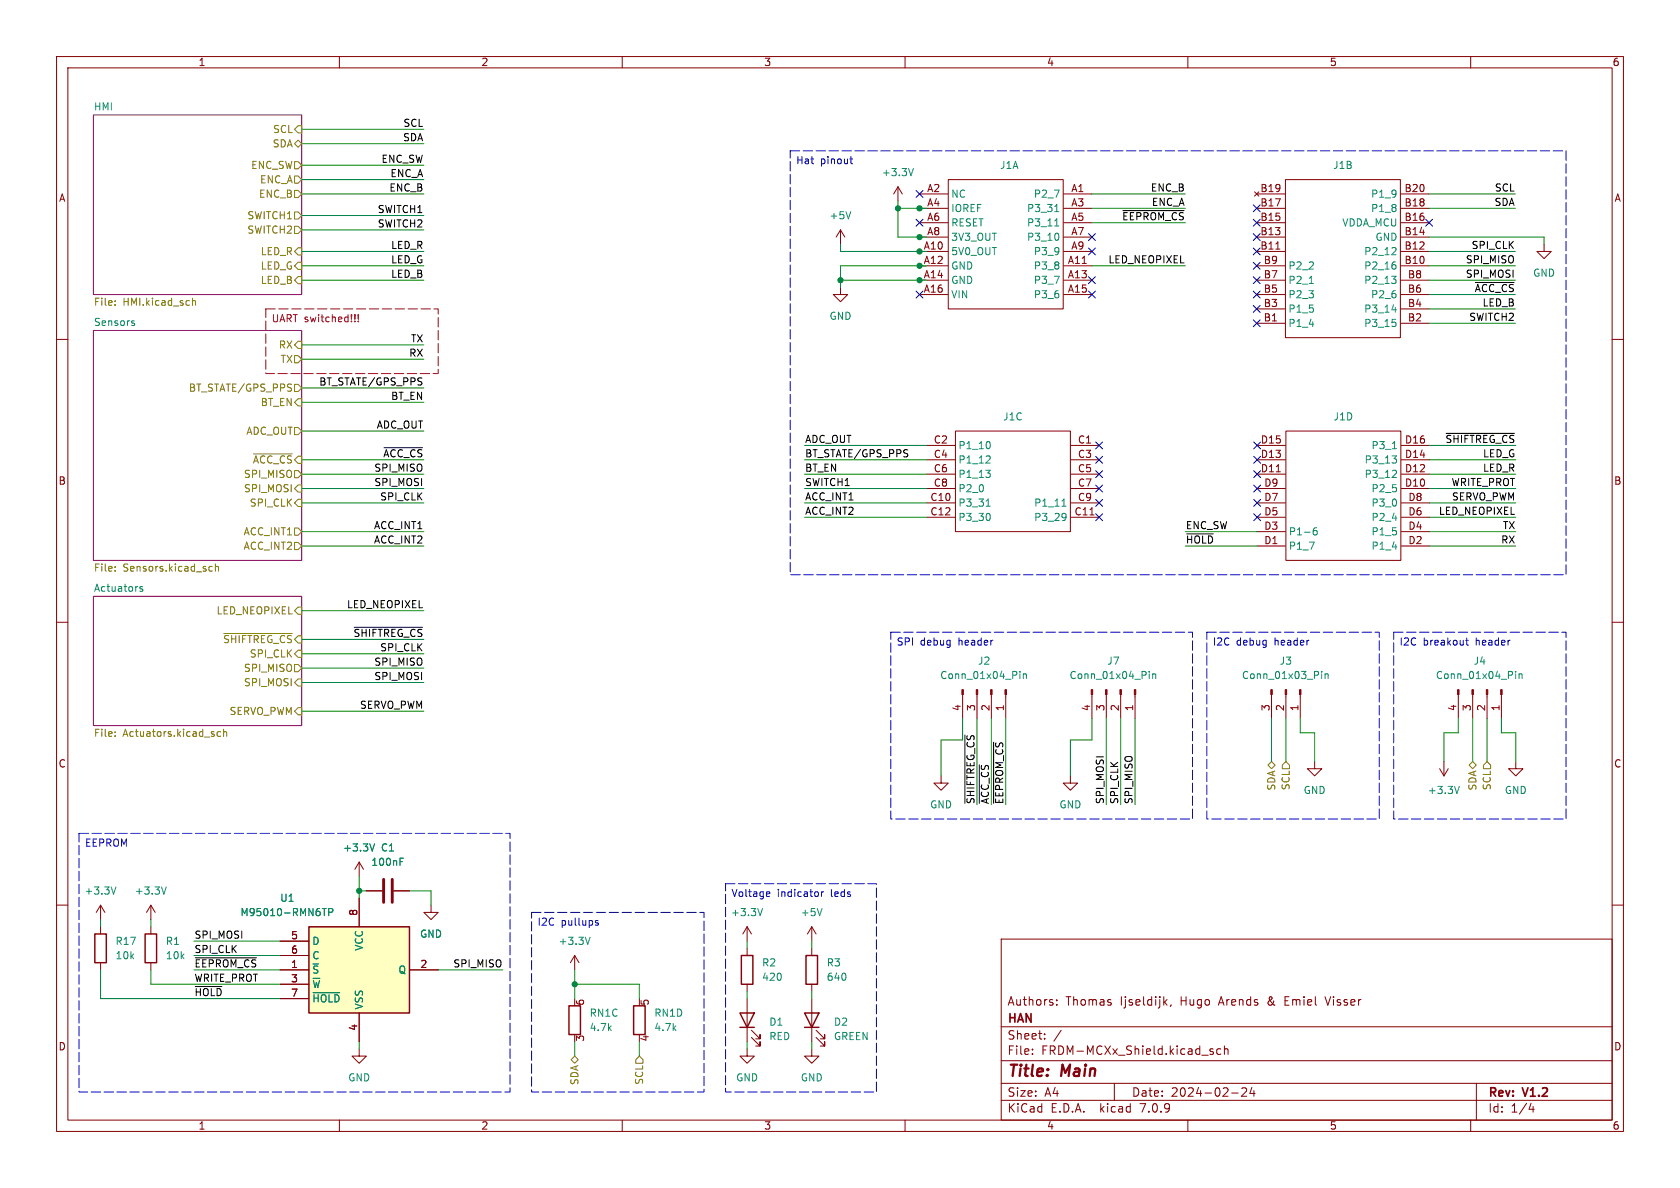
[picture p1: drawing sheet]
<svg xmlns="http://www.w3.org/2000/svg" width="297mm" height="210mm" viewBox="0 0 297 210" stroke-linecap="round" stroke-linejoin="round" font-family="sans-serif">
<g fill="none" stroke="#840000" stroke-width=".18">
<path d="M10 10h277v190h-277zM12 12h273v186h-273zM60 10v2M110 10v2M160 10v2M210 10v2M260 10v2M158.7 33l-.7 1.3M158.7 33v2.6M158.7 33l.8 1.3M162.6 39.4h5M162.6 36.8h5"/>
<path d="M162.6 34.3h5M167.6 31.8h20.4v22.8h-20.4zM188 39.4h5M188 36.8h5M188 34.3h5M221.8 33.9l.8 .8M222.2 39.4h5M222.2 36.8h5M222.2 34.3h5M222.6 33.9l-.8 .8M227.2 31.8h20.4v27.9h-20.4zM247.6 39.4h5"/>
<path d="M247.6 36.8h5M247.6 34.3h5M10 60h2M148.6 50.8v1.3h1.3l-1.3 1.2-1.3-1.2h1.3M148.6 40.6l-.8 1.3M148.6 40.6v2.6M148.6 40.6l.8 1.3M162.6 47h5M162.6 44.5h5M162.6 41.9h5M162.6 52.1h5M162.6 49.5h5"/>
<path d="M188 47h5M188 44.5h5M188 41.9h5M188 52.1h5M188 49.5h5M222.2 57.2h5M222.2 47h5M222.2 44.5h5M222.2 41.9h5M222.2 54.6h5M222.2 52.1h5M222.2 49.5h5"/>
<path d="M225.5 44h.8M247.6 57.2h5M247.6 47h5M247.6 44.5h5M247.6 41.9h5M247.6 54.6h5M247.6 52.1h5M247.6 49.5h5M273 43.2v1.3h1.2l-1.2 1.2-1.3-1.2h1.3M285 60h2M163.8 78.7h5M168.9 76.2h20.3v17.8h-20.3z"/>
<path d="M189.3 78.7h5M222.2 78.7h5M227.3 76.2h20.3v22.9h-20.3zM247.7 78.7h5M163.8 88.9h5M163.8 91.4h5M163.8 81.3h5M163.8 83.8h5M163.8 86.4h5M189.3 88.9h5M189.3 91.4h5M189.3 81.3h5"/>
<path d="M189.3 83.8h5M189.3 86.4h5M192.7 91h.7M222.2 88.9h5M222.2 91.4h5M222.2 81.3h5M222.2 83.8h5M222.2 86.4h5M222.2 96.5h5M222.2 94h5M225.6 83.4h.8M247.7 88.9h5"/>
<path d="M247.7 91.4h5M247.7 81.3h5M247.7 83.8h5M247.7 86.4h5M247.7 96.5h5M247.7 94h5M10 110h2M285 110h2M166.4 137.2v1.2h1.2l-1.2 1.3-1.3-1.3h1.3M170.2 122.8v4.2M172.7 122.8v4.2M175.3 122.8v4.2"/>
<path d="M177.8 122.8v4.2M189.2 137.2v1.2h1.3l-1.3 1.3-1.2-1.3h1.2M193 122.8v4.2M195.6 122.8v4.2M198.1 122.8v4.2M200.7 122.8v4.2M224.8 122.8v4.2M227.3 122.8v4.2M229.9 122.8v4.2M232.4 134.6v1.3h1.3l-1.3 1.3-1.3-1.3h1.3M254.5 135.9l.8 1.3M255.3 134.6v2.6"/>
<path d="M256 135.9l-.7 1.3M257.8 122.8v4.2M260.3 122.8v4.2M262.9 122.8v4.2M265.4 122.8v4.2M268 134.6v1.3h1.2l-1.2 1.3-1.3-1.3h1.3M10 160h2M63.5 152.4v2.5M63.5 158.8v5M63.5 152.4l-.8 1.3M63.5 152.4l.8 1.3M64.8 157.5h2.8"/>
<path d="M69.6 157.5h2.8M285 160h2M17.8 160v2.6M17.8 163.8v1.3M17.8 170.2v1.3M17.8 160l-.8 1.3M17.8 160l.7 1.3M26.7 160v2.6M26.7 163.8v1.3M26.7 170.2v1.3M26.7 160l-.8 1.3M26.7 160l.7 1.3"/>
<path d="M49.5 171.5h5.1M49.5 174h5.1M49.5 166.4h5.1M49.5 168.9h5.1M49.5 176.5h5.1M63.5 179.1v5.1M72.4 171.5h5.1M76.2 160v1.3h1.3l-1.3 1.3-1.3-1.3h1.3M101.6 168.9v2.6M101.6 176.5v1.3M101.6 168.9l-.8 1.3M101.6 168.9l.8 1.3"/>
<path d="M113 176.5v1.3M132.1 163.8v2.6M132.1 167.6v1.3M132.1 174v1.3M132.1 176.5v7.7M132.1 163.8l-.8 1.3M132.1 163.8l.7 1.3M143.5 163.8l-.8 1.3M143.5 163.8v2.6M143.5 167.6v1.3M143.5 174v1.3M143.5 176.5v7.7"/>
<path d="M143.5 163.8l.8 1.3M177 166h108v32h-108zM186.8 177.6v.1M186.8 176.8v.1M205.9 177.1l.4 .6M206.3 176.7l-.6 .6M207 177.6l-.1 .3M234.2 176.2l.5 1.5M60 198v2M63.5 185.4v1.3h1.3l-1.3 1.3-1.3-1.3h1.3M101.6 182.9v1.3M110 198v2"/>
<path d="M113 182.9v1.3M132.1 185.4v1.3h1.2l-1.2 1.3-1.3-1.3h1.3M132.8 183.4l1.6 1.5v-.7v.7h-.8M132.8 182.1l1.6 1.5v-.7v.7h-.8M143.5 185.4v1.3h1.3l-1.3 1.3-1.3-1.3h1.3M144.3 183.4l1.5 1.5v-.7v.7h-.8M144.3 182.1l1.5 1.5v-.7v.7h-.8M160 198v2M177 194.5h108M177 191.5h108M177 187.5h108M177 181.5h108"/>
<path d="M182.5 186.3v.1M182.5 185.5v.1M184.7 183.6v.1M184.7 182.8v.1M187.6 182.1l-1.3 2M197 191.5v3M210 198v2M213.9 185.7l.6 .4-.2 .3-.4-.1M214.5 185.5l-.4-.1-.2 .2M215.8 185.5l-.4-.1-.3 .3v.4l.1 .2h.6M216.5 185.5l.2-.1 .3 .1 .1 .9M216.5 184.9v1.5"/>
<path d="M217.7 193.2h1.2M219.5 192.4l.6-.1 .2 .1 .1 .3-.9 1.1h.9M221.3 192.2l-.3 1.1h.9M221.7 192.8v1M260 198v2M261 191.5v6.5M270.7 195l-.4 1.1h.9M271 195.6v1"/>
</g>
<g fill="#fff" stroke="#fff" stroke-width=".18">
<path d="M16.5 58.4h36.8v40.7h-36.8z"/>
<path d="M16.5 105.4h36.8v22.9h-36.8z"/>
<path d="M16.5 20.3h36.8v31.8h-36.8z"/>
</g>
<path d="M16.5 20.3h36.8v31.8h-36.8zM16.5 58.4h36.8v40.7h-36.8zM16.5 105.4h36.8v22.9h-36.8z" fill="none" stroke="#840084" stroke-width=".18"/>
<g fill="none" stroke="#848400" stroke-width=".18">
<path d="M52.1 25.4l.6-.6 .6 .6-.6 .6zM52.1 28.6h.6l.6 .6-.6 .6h-.6zM52.1 33.7h.6l.6 .6-.6 .6h-.6zM52.1 31.1h.6l.6 .7-.6 .6h-.6zM52.1 37.5h.6l.6 .6-.6 .6h-.6zM52.7 22.2h.6v1.3h-.6l-.6-.6zM20.4 53.2v.1M20.4 53.9v.1M34 52.7v1.3M34 53.3l.2-.2 .3 .1 .1 .8M52.1 40h.6l.6 .6-.6 .7h-.6zM52.7 48.9h.6v1.3h-.6l-.6-.7z"/>
<path d="M52.7 46.4h.6v1.2h-.6l-.6-.6zM52.7 43.8h.6v1.3h-.6l-.6-.6zM51.4 67.9l.1 .1M51.5 68.7v.3M52.1 75.6h.6l.6 .6-.6 .6h-.6zM52.1 62.9h.6l.6 .6-.6 .6h-.6zM52.1 67.9h.6l.6 .7-.6 .6h-.6zM52.7 60.3h.6v1.3h-.6l-.6-.6zM52.7 70.5h.6v1.3h-.6l-.6-.7zM38.1 99.7v1.3M44.8 80.2h6.9M52.1 83.2h.6l.6 .6-.6 .7h-.6z"/>
<path d="M52.1 93.3h.6l.6 .7-.6 .6h-.6zM52.1 95.9h.6l.6 .6-.6 .7h-.6zM52.7 85.7h.6v1.3h-.6l-.6-.6zM52.7 88.3h.6v1.2h-.6l-.6-.6zM20.4 100.8v.2M20.4 100.2v.1M37.1 100.9h.4M37.1 100.2h.4M38.1 100.2l.2-.1 .3 .1v.8M39.6 112h12.1M52.1 117.5h.6l.6 .6-.6 .6h-.6zM52.7 107.3h.6v1.3h-.6l-.6-.6z"/>
<path d="M52.7 114.9h.6v1.3h-.6l-.6-.6zM20.4 129.4v.1M20.4 130.1v.1M39 129.4l-.4-.1-.2 .3 .1 .5h.5M39.5 129.5l.2-.2 .3 .1 .1 .8M39.5 128.9v1.3M52.7 120h.6v1.3h-.6l-.6-.6zM52.7 125.1h.6v1.3h-.6l-.6-.7zM224.2 135.3l.6-.7 .6 .7-.6 .6zM227.3 134.6l.7 .7v.6h-1.3v-.6zM259.7 135.3l.6-.7 .7 .7-.7 .6zM262.9 134.6l.6 .7v.6h-1.2v-.6z"/>
<path d="M101 187.3l.6-.6 .6 .6-.6 .7zM113 186.7l.7 .6v.7h-1.3v-.7z"/>
</g>
<g fill="none" stroke="#008484" stroke-width=".18">
<path d="M150.4 37.4l-.4 1.3M161.5 29.8l-.5 1.3M186.5 37.4h.7M186.5 39.9h.7M23.4 57.1l.3 .1 .1 .2-.2 .1h-.2M23.4 56.7l.3 .1M187.1 41.3l.1 .4-.1 .7M231.5 50.1h.7M246 48.8h.8l-.4 .5M246.1 54.8h.8M246.1 56.5h.6M246.7 46.8l.1 .2-.1 .5"/>
<path d="M246.7 43.8l.1 .2-.1 .3-.7 .7h.8M246.7 57l.1 .2-.1 .5M246.7 49.4v.6M175 78.3v.8M246.2 79.3h.7M174.3 83.1h.8l-.5 .5M174.3 89.5h.8M174.9 80.7l.2 .1-.1 .3-.7 .8h.8M175 91v.8M175 83.7v.6M187.7 89.5h.8M188.3 90.8l.1 .1a1.07 1.07 0 0 1-.1 1"/>
<path d="M188.5 91.3l-.2 .2M232.8 93.3l-.4 .1a.85 .85 0 0 0 0 1.2l.4-.2 .1-.4-.3-.2h-.3l-.1 .2M246.1 80.6h.8l-.4 .5M246.8 83.2l.1 .2-.1 .3-.7 .7h.8M246.8 81.2v.5M25.2 103.7h-.3l-.2 .2 .1 .2 .4 .1v.3h-.5M180.3 118.7v.1M180.3 119.1v.9M180.9 119.2l.2-.1 .3 .1 .1 .8M180.9 119.1v.9M203.2 118.7v.1M203.2 119.1v.9"/>
<path d="M203.8 119.2l.2-.1 .3 .1v.8M203.8 119.1v.9M233.6 118.7v.1M233.6 119.1v.9M234.3 119.2l.1-.1 .3 .1 .1 .8M234.3 119.1v.9M267.9 118.7v.1M267.9 119.1v.9M268.5 119.1v.9M268.5 119.2l.2-.1 .3 .1 .1 .8M258 139l-.4 1.3M20.5 156.8l-.4 1.3"/>
<path d="M29.4 156.8l-.4 1.3M66.2 149.2l-.4 1.2M70.7 152.3h.5M70.7 151.7h.6M55.3 175.5h4.8M57 160.6h.7M57.3 160.6v1.3M58.1 161.3l.6-.1 .1-.2v-.3l-.7-.1v1.3M104.3 165.7l-.4 1.2M134.8 160.6l-.4 1.3M145.3 160.6l-.4 1.3"/>
</g>
<path d="M16.8 165.1h2v5.1h-2zM25.7 165.1h2v5.1h-2zM54.6 163.8h17.8v15.3h-17.8zM100.6 177.8h2v5.1h-2zM112 177.8h2v5.1h-2zM130.8 179.1h2.5l-1.2 2.5zM131.1 168.9h2v5.1h-2zM142.2 179.1h2.6l-1.3 2.5zM142.5 168.9h2v5.1h-2zM130.8 181.6h2.5M142.2 181.6h2.6" fill="none" stroke="#840000" stroke-width=".25"/>
<g fill="#840000" stroke="#840000" stroke-width=".18">
<path d="M257.7 121.9h.2v.9h-.2z"/>
<path d="M260.2 121.9h.3v.9h-.3z"/>
<path d="M262.8 121.9h.2v.9h-.2z"/>
<path d="M265.3 121.9h.3v.9h-.3z"/>
<path d="M170.1 121.9h.2v.9h-.2z"/>
<path d="M172.6 121.9h.2v.9h-.2z"/>
<path d="M175.1 121.9h.3v.9h-.3z"/>
<path d="M177.7 121.9h.2v.9h-.2z"/>
<path d="M224.7 121.9h.2v.9h-.2z"/>
<path d="M227.2 121.9h.3v.9h-.3z"/>
<path d="M229.7 121.9h.3v.9h-.3z"/>
<path d="M192.9 121.9h.3v.9h-.3z"/>
<path d="M195.5 121.9h.2v.9h-.2z"/>
<path d="M198 121.9h.2v.9h-.2z"/>
<path d="M200.5 121.9h.3v.9h-.3z"/>
</g>
<path d="M54.6 163.8h17.8v15.3h-17.8z" fill="#ffffc2" stroke="#ffffc2" stroke-width=".18"/>
<path d="M67.8 155.4v4.1M69.3 155.4v4.1" fill="none" stroke="#840000" stroke-width=".51"/>
<g fill="none" stroke="#000" stroke-width=".18">
<path d="M198.5 37.2h10.8M260.8 49.9h6.9M67.9 79.1h6.8M74.4 66.8l.2 .1M74.5 67.6v.3M160.3 79.5l.2 .1M255.7 76.6h12M160.4 80.3v.3M209.8 94.4h4.7M62.6 110.9h12.1M170.6 129.9v12.1M173.1 135.2v6.8"/>
<path d="M175.7 131.2v10.8M34.5 169.3h10.8M34.5 174.4h4.7"/>
</g>
<path d="M139.7 26.7h137.2v74.9h-137.2zM157.5 111.8h53.3v33h-53.3zM213.4 111.8h30.4v33h-30.4zM246.4 111.8h30.5v33h-30.5zM14 147.3h76.2v45.7h-76.2zM128.3 156.2h26.6v36.8h-26.6zM94 161.3h30.5v31.7h-30.5z" fill="none" stroke="#0000c2" stroke-width=".18" stroke-dasharray="1.7 .6"/>
<path d="M150.2 28.1h.5M150.4 27.7v1.1l.3 .1M259.1 113.2h.5M259.3 112.8v1.1l.3 .1M135.7 157.6l.3 .1 .1 .2-.6 .2M136 158.4l-.3 .1M145.2 157.6v.9M145.6 157.6l-.4 .3M105.3 163.1l.4 .1 .1 .2-.2 .2-.3-.1M105.3 162.8h.4" fill="none" stroke="#0000c2" stroke-width=".18"/>
<path d="M47 54.6h30.5v11.4h-30.5z" fill="none" stroke="#f00" stroke-width=".18" stroke-dasharray="1.7 .6"/>
<path d="M62.7 56.8v.1M62.7 55.6v.8M63.3 56.8v.1M63.3 55.6v.8" fill="none" stroke="#f00" stroke-width=".18"/>
<g fill="none" stroke="#008400" stroke-width=".18">
<path d="M53.3 34.3h21.6M53.3 22.9h21.6M53.3 31.8h21.6M53.3 25.4h21.6M53.3 29.2h21.6M53.3 38.1h21.6M158.7 35.6v6.3h5.1M158.7 36.8h5.1M193 36.8h16.5M193 34.3h16.5M193 39.4h16.5M252.6 36.8h15.3"/>
<path d="M252.6 34.3h15.3M53.3 49.5h21.6M53.3 47h21.6M53.3 44.5h21.6M53.3 40.6h21.6M148.6 49.5h15.2M148.6 43.2v1.3h15.2M163.8 47h-15.2v3.8M193 47h16.5M252.6 49.5h15.3M252.6 47h15.3M252.6 41.9h20.4v1.3"/>
<path d="M252.6 44.5h15.3M252.6 52.1h15.3M252.6 54.6h15.3M252.6 57.2h15.3M53.3 63.5h21.6M53.3 61h21.6M53.3 68.6h21.6M53.3 76.2h21.6M53.3 71.1h21.6M142.2 78.7h21.6M252.7 78.7h15.3M53.3 88.9h21.6"/>
<path d="M53.3 96.5h21.6M53.3 94h21.6M53.3 81.3h21.6M53.3 83.8h21.6M53.3 86.4h21.6M142.2 88.9h21.6M142.2 91.4h21.6M142.2 81.3h21.6M142.2 83.8h21.6M142.2 86.4h21.6M209.5 96.5h12.7M209.5 94h12.7"/>
<path d="M252.7 88.9h15.3M252.7 96.5h15.3M252.7 94h15.3M252.7 91.4h15.3M252.7 81.3h15.3M252.7 83.8h15.3M252.7 86.4h15.3M53.3 115.6h21.6M53.3 113h21.6M53.3 118.1h21.6M53.3 108h21.6M53.3 120.7h21.6"/>
<path d="M53.3 125.7h21.6M170.2 127v3.8h-3.8v6.4M172.7 127v15.2M175.3 127v15.2M177.8 127v15.2M193 127v3.8h-3.8v6.4M195.6 127v15.2M198.1 127v15.2M200.7 127v15.2M224.8 127v7.6M227.3 127v7.6M229.9 127v2.5h2.5v5.1"/>
<path d="M257.8 127v2.5h-2.5v5.1M260.3 127v7.6M262.9 127v7.6M265.4 127v2.5h2.6v5.1M63.5 157.5h1.3M63.5 154.9v3.9M72.4 157.5h3.8v2.5M17.8 171.5v5h31.7M17.8 162.6v1.2M26.7 171.5v2.5h22.8M26.7 162.6v1.2M34.3 171.5h15.2"/>
<path d="M34.3 168.9h15.2M34.3 166.4h15.2M77.5 171.5h11.4M101.6 171.5v5M101.6 174h11.4v2.5M132.1 166.4v1.2M132.1 175.3v1.2M143.5 166.4v1.2M143.5 175.3v1.2M63.5 184.2v1.2M101.6 184.2v2.5M113 184.2v2.5"/>
<path d="M132.1 184.2v1.2M143.5 184.2v1.2"/>
</g>
<g fill="none" stroke="#000084" stroke-width=".18">
<path d="M162 33.7l1.2 1.2M162 38.8l1.2 1.2M163.2 33.7l-1.2 1.2M163.2 38.8l-1.2 1.2M221.6 36.2l1.2 1.2M221.6 38.8l1.2 1.2M222.8 36.2l-1.2 1.2M222.8 38.8l-1.2 1.2M252 38.8l1.3 1.2M253.3 38.8l-1.3 1.2M162 51.5l1.2 1.2M163.2 51.5l-1.2 1.2"/>
<path d="M192.4 43.8l1.2 1.3M192.4 48.9l1.2 1.2M192.4 51.5l1.2 1.2M192.4 41.3l1.2 1.2M193.6 43.8l-1.2 1.3M193.6 48.9l-1.2 1.2M193.6 51.5l-1.2 1.2M193.6 41.3l-1.2 1.2M221.6 48.9l1.2 1.2M221.6 41.3l1.2 1.2M221.6 54l1.2 1.2M221.6 56.5l1.2 1.3"/>
<path d="M221.6 51.5l1.2 1.2M221.6 43.8l1.2 1.3M221.6 46.4l1.2 1.2M222.8 48.9l-1.2 1.2M222.8 41.3l-1.2 1.2M222.8 54l-1.2 1.2M222.8 56.5l-1.2 1.3M222.8 51.5l-1.2 1.2M222.8 43.8l-1.2 1.3M222.8 46.4l-1.2 1.2M193.7 78.1l1.2 1.2M194.9 78.1l-1.2 1.2"/>
<path d="M221.6 78.1l1.3 1.2M222.9 78.1l-1.3 1.2M193.7 90.8l1.2 1.2M193.7 80.7l1.2 1.2M193.7 88.3l1.2 1.2M193.7 85.8l1.2 1.2M193.7 83.2l1.2 1.2M194.9 90.8l-1.2 1.2M194.9 80.7l-1.2 1.2M194.9 88.3l-1.2 1.2M194.9 85.8l-1.2 1.2M194.9 83.2l-1.2 1.2"/>
<path d="M221.6 83.2l1.3 1.2M221.6 80.7l1.3 1.2M221.6 88.3l1.3 1.2M221.6 90.8l1.3 1.2M221.6 85.8l1.3 1.2M222.9 83.2l-1.3 1.2M222.9 80.7l-1.3 1.2M222.9 88.3l-1.3 1.2M222.9 90.8l-1.3 1.2M222.9 85.8l-1.3 1.2"/>
</g>
<g fill="#008400" stroke="#008400" stroke-width=".18">
<circle cx="162.6" cy="49.5" r=".46"/>
<circle cx="162.6" cy="44.5" r=".46"/>
<circle cx="162.6" cy="47" r=".46"/>
<circle cx="162.6" cy="41.9" r=".46"/>
<circle cx="162.6" cy="36.8" r=".46"/>
<circle cx="148.6" cy="49.5" r=".46"/>
<circle cx="158.7" cy="36.8" r=".46"/>
<circle cx="101.6" cy="174" r=".46"/>
<circle cx="63.5" cy="157.5" r=".46"/>
</g>
<g font-size="2.8" fill="#840000">
<text x="178" y="190.9">Title:</text>
<text x="187.7" y="190.9">Main</text>
</g>
<g font-size="2.1" fill="#840000">
<text x="178" y="178">Authors:</text>
<text x="188.4" y="178">Thomas</text>
<text x="198.1" y="178">Ijseldijk,</text>
<text x="208.8" y="178">Hugo</text>
<text x="215.8" y="178">Arends</text>
<text x="224.5" y="178">&amp;</text>
<text x="227.7" y="178">Emiel</text>
<text x="235.1" y="178">Visser</text>
<text x="178" y="184">Sheet:</text>
<text x="178" y="181.2">HAN</text>
<text x="178" y="186.7">File:</text>
<text x="184.1" y="186.7">FRDM-MCXx_Shield.kicad_sch</text>
<text x="178" y="196.9">KiCad</text>
<text x="178" y="194.1">Size:</text>
<text x="184.7" y="194.1">A4</text>
<text x="185.7" y="196.9">E.D.A.</text>
<text x="194.6" y="196.9">kicad</text>
<text x="200" y="194.1">Date:</text>
<text x="201.8" y="196.9">7.0.9</text>
<text x="207" y="194.1">2024-02-24</text>
<text x="263" y="194.3">Rev:</text>
<text x="263" y="196.9">Id:</text>
<text x="267.1" y="196.9">1/4</text>
<text x="269.4" y="194.3">V1.2</text>
</g>
<g font-size="1.8" fill="#840000">
<text x="35" y="11.9">1</text>
<text x="85" y="11.9">2</text>
<text x="135" y="11.9">3</text>
<text x="185" y="11.9">4</text>
<text x="235" y="11.9">5</text>
<text x="285" y="11.9">6</text>
<text x="10.3" y="35.9">A</text>
<text x="163.8" y="34">A2</text>
<text x="189.3" y="34">A1</text>
<text x="222.7" y="34">B19</text>
<text x="248.2" y="34">B20</text>
<text x="285.3" y="35.9">A</text>
<text x="163.8" y="36.6">A4</text>
<text x="163.8" y="39.1">A6</text>
<text x="163.8" y="41.7">A8</text>
<text x="189.3" y="36.6">A3</text>
<text x="189.3" y="39.1">A5</text>
<text x="189.3" y="41.7">A7</text>
<text x="222.7" y="41.7">B13</text>
<text x="222.7" y="39.1">B15</text>
<text x="222.7" y="36.6">B17</text>
<text x="248.2" y="41.7">B14</text>
<text x="248.2" y="39.1">B16</text>
<text x="248.2" y="36.6">B18</text>
<text x="163.2" y="44.2">A10</text>
<text x="163.2" y="46.7">A12</text>
<text x="188.7" y="46.7">A11</text>
<text x="189.3" y="44.2">A9</text>
<text x="222.7" y="44.2">B11</text>
<text x="223.3" y="46.7">B9</text>
<text x="248.2" y="46.7">B10</text>
<text x="248.2" y="44.2">B12</text>
<text x="163.2" y="49.3">A14</text>
<text x="163.2" y="51.8">A16</text>
<text x="188.7" y="49.3">A13</text>
<text x="188.7" y="51.8">A15</text>
<text x="223.3" y="51.8">B5</text>
<text x="223.3" y="49.3">B7</text>
<text x="248.8" y="51.8">B6</text>
<text x="248.8" y="49.3">B8</text>
<text x="223.3" y="56.9">B1</text>
<text x="223.3" y="54.4">B3</text>
<text x="248.8" y="56.9">B2</text>
<text x="248.8" y="54.4">B4</text>
<text x="165" y="78.5">C2</text>
<text x="165" y="81">C4</text>
<text x="165" y="83.6">C6</text>
<text x="190.5" y="78.5">C1</text>
<text x="190.5" y="81">C3</text>
<text x="190.5" y="83.6">C5</text>
<text x="222.8" y="83.6">D11</text>
<text x="222.8" y="81">D13</text>
<text x="222.8" y="78.5">D15</text>
<text x="248.3" y="83.6">D12</text>
<text x="248.3" y="81">D14</text>
<text x="248.3" y="78.5">D16</text>
<text x="10.3" y="85.9">B</text>
<text x="164.4" y="88.6">C10</text>
<text x="165" y="86.1">C8</text>
<text x="190.5" y="86.1">C7</text>
<text x="190.5" y="88.6">C9</text>
<text x="223.4" y="88.6">D7</text>
<text x="223.4" y="86.1">D9</text>
<text x="248.3" y="86.1">D10</text>
<text x="248.9" y="88.6">D8</text>
<text x="285.3" y="85.9">B</text>
<text x="164.4" y="91.2">C12</text>
<text x="189.9" y="91.2">C11</text>
<text x="223.4" y="93.7">D3</text>
<text x="223.4" y="91.2">D5</text>
<text x="248.9" y="93.7">D4</text>
<text x="248.9" y="91.2">D6</text>
<text x="223.4" y="96.3">D1</text>
<text x="248.9" y="96.3">D2</text>
<text x="169.9" y="125.8" transform="rotate(-90 169.9 125.8)">4</text>
<text x="172.5" y="125.8" transform="rotate(-90 172.5 125.8)">3</text>
<text x="175" y="125.8" transform="rotate(-90 175 125.8)">2</text>
<text x="177.5" y="125.8" transform="rotate(-90 177.5 125.8)">1</text>
<text x="192.8" y="125.8" transform="rotate(-90 192.8 125.8)">4</text>
<text x="195.3" y="125.8" transform="rotate(-90 195.3 125.8)">3</text>
<text x="197.9" y="125.8" transform="rotate(-90 197.9 125.8)">2</text>
<text x="200.4" y="125.8" transform="rotate(-90 200.4 125.8)">1</text>
<text x="224.5" y="125.8" transform="rotate(-90 224.5 125.8)">3</text>
<text x="227.1" y="125.8" transform="rotate(-90 227.1 125.8)">2</text>
<text x="229.6" y="125.8" transform="rotate(-90 229.6 125.8)">1</text>
<text x="257.6" y="125.8" transform="rotate(-90 257.6 125.8)">4</text>
<text x="260.1" y="125.8" transform="rotate(-90 260.1 125.8)">3</text>
<text x="262.6" y="125.8" transform="rotate(-90 262.6 125.8)">2</text>
<text x="265.2" y="125.8" transform="rotate(-90 265.2 125.8)">1</text>
<text x="10.3" y="135.9">C</text>
<text x="285.3" y="135.9">C</text>
<text x="63.2" y="162" transform="rotate(-90 63.2 162)">8</text>
<text x="51.4" y="166.1">5</text>
<text x="51.4" y="171.2">1</text>
<text x="51.4" y="173.7">3</text>
<text x="51.4" y="168.7">6</text>
<text x="74.2" y="171.2">2</text>
<text x="51.4" y="176.3">7</text>
<text x="103.6" y="177.9" transform="rotate(-90 103.6 177.9)">6</text>
<text x="115" y="177.9" transform="rotate(-90 115 177.9)">5</text>
<text x="10.3" y="185.9">D</text>
<text x="63.2" y="182.3" transform="rotate(-90 63.2 182.3)">4</text>
<text x="103.6" y="184.2" transform="rotate(-90 103.6 184.2)">3</text>
<text x="115" y="184.2" transform="rotate(-90 115 184.2)">4</text>
<text x="285.3" y="185.9">D</text>
<text x="35" y="199.9">1</text>
<text x="85" y="199.9">2</text>
<text x="135" y="199.9">3</text>
<text x="185" y="199.9">4</text>
<text x="235" y="199.9">5</text>
<text x="285" y="199.9">6</text>
</g>
<g font-size="1.8" fill="#008484">
<text x="16.5" y="19.6">HMI</text>
<text x="155.8" y="31.3">+3.3V</text>
<text x="168.1" y="35.2">NC</text>
<text x="176.7" y="30.1">J1A</text>
<text x="182.7" y="35.2">P2_7</text>
<text x="235.6" y="30.1">J1B</text>
<text x="242.3" y="35.2">P1_9</text>
<text x="146.6" y="39">+5V</text>
<text x="168.1" y="37.7">IOREF</text>
<text x="168.1" y="40.2">RESET</text>
<text x="181.5" y="37.7">P3_31</text>
<text x="181.5" y="40.2">P3_11</text>
<text x="237.2" y="40.2">VDDA_MCU</text>
<text x="242.3" y="37.7">P1_8</text>
<text x="168.1" y="45.3">5V0_OUT</text>
<text x="168.1" y="47.9">GND</text>
<text x="168.1" y="42.8">3V3_OUT</text>
<text x="181.5" y="42.8">P3_10</text>
<text x="182.7" y="47.9">P3_8</text>
<text x="182.7" y="45.3">P3_9</text>
<text x="227.7" y="47.9">P2_2</text>
<text x="241.1" y="47.9">P2_16</text>
<text x="241.1" y="45.3">P2_12</text>
<text x="243.1" y="42.8">GND</text>
<text x="168.1" y="50.4">GND</text>
<text x="168.1" y="52.9">VIN</text>
<text x="182.7" y="50.4">P3_7</text>
<text x="182.7" y="52.9">P3_6</text>
<text x="227.7" y="52.9">P2_3</text>
<text x="227.7" y="50.4">P2_1</text>
<text x="241.1" y="50.4">P2_13</text>
<text x="242.3" y="52.9">P2_6</text>
<text x="270.9" y="49.1">GND</text>
<text x="16.5" y="57.7">Sensors</text>
<text x="146.6" y="56.7">GND</text>
<text x="227.7" y="58">P1_4</text>
<text x="227.7" y="55.5">P1_5</text>
<text x="241.1" y="58">P3_15</text>
<text x="241.1" y="55.5">P3_14</text>
<text x="177.2" y="74.5">J1C</text>
<text x="235.7" y="74.5">J1D</text>
<text x="169.3" y="79.6">P1_10</text>
<text x="169.3" y="82.1">P1_12</text>
<text x="241.2" y="82.1">P3_13</text>
<text x="242.4" y="79.6">P3_1</text>
<text x="169.3" y="89.8">P3_31</text>
<text x="169.3" y="84.7">P1_13</text>
<text x="169.3" y="87.2">P2_0</text>
<text x="182.7" y="89.8">P1_11</text>
<text x="241.2" y="84.7">P3_12</text>
<text x="242.4" y="87.2">P2_5</text>
<text x="242.4" y="89.8">P3_0</text>
<text x="169.3" y="92.3">P3_30</text>
<text x="182.7" y="92.3">P3_29</text>
<text x="227.8" y="94.8">P1-6</text>
<text x="242.4" y="94.8">P1_5</text>
<text x="242.4" y="92.3">P2_4</text>
<text x="227.8" y="97.4">P1_7</text>
<text x="242.4" y="97.4">P1_4</text>
<text x="16.5" y="104.7">Actuators</text>
<text x="172.8" y="117.7">J2</text>
<text x="195.7" y="117.7">J7</text>
<text x="226.1" y="117.7">J3</text>
<text x="260.4" y="117.7">J4</text>
<text x="166.1" y="120.2">Conn_01x04_Pin</text>
<text x="189" y="120.2">Conn_01x04_Pin</text>
<text x="219.5" y="120.2">Conn_01x03_Pin</text>
<text x="253.7" y="120.2">Conn_01x04_Pin</text>
<text x="164.3" y="143.1">GND</text>
<text x="187.2" y="143.1">GND</text>
<text x="230.4" y="140.6">GND</text>
<text x="252.3" y="140.6">+3.3V</text>
<text x="265.9" y="140.6">GND</text>
<text x="60.6" y="150.7">+3.3V</text>
<text x="65.5" y="153.3">100nF</text>
<text x="67.2" y="150.7">C1</text>
<text x="14.8" y="158.3">+3.3V</text>
<text x="23.7" y="158.3">+3.3V</text>
<text x="49.4" y="159.6">U1</text>
<text x="20.3" y="167.2">R17</text>
<text x="29.2" y="167.2">R1</text>
<text x="42.4" y="162.2">M95010-RMN6TP</text>
<text x="55.1" y="167.2">D</text>
<text x="74.2" y="166">GND</text>
<text x="98.7" y="167.2">+3.3V</text>
<text x="129.1" y="162.2">+3.3V</text>
<text x="141.5" y="162.2">+5V</text>
<text x="20.3" y="169.8">10k</text>
<text x="29.2" y="169.8">10k</text>
<text x="55.1" y="172.3">~{S}</text>
<text x="55.1" y="169.8">C</text>
<text x="64.4" y="168.2" transform="rotate(-90 64.4 168.2)">VCC</text>
<text x="70.3" y="172.3">Q</text>
<text x="134.6" y="171">R2</text>
<text x="134.6" y="173.6">420</text>
<text x="146.1" y="171">R3</text>
<text x="146.1" y="173.6">640</text>
<text x="55.1" y="174.9">~{W}</text>
<text x="55.1" y="177.4">~{HOLD}</text>
<text x="64.4" y="178.6" transform="rotate(-90 64.4 178.6)">VSS</text>
<text x="104.1" y="179.9">RN1C</text>
<text x="115.6" y="179.9">RN1D</text>
<text x="104.1" y="182.5">4.7k</text>
<text x="115.6" y="182.5">4.7k</text>
<text x="135.9" y="181.5">D1</text>
<text x="135.9" y="184.1">RED</text>
<text x="147.3" y="181.5">D2</text>
<text x="147.3" y="184.1">GREEN</text>
<text x="61.5" y="191.4">GND</text>
<text x="130" y="191.4">GND</text>
<text x="141.5" y="191.4">GND</text>
</g>
<g font-size="1.8" fill="#848400">
<text x="48.2" y="23.7">SCL</text>
<text x="48.1" y="26.3">SDA</text>
<text x="44.3" y="30.1">ENC_SW</text>
<text x="45.7" y="35.2">ENC_B</text>
<text x="45.9" y="32.6">ENC_A</text>
<text x="43.6" y="41.5">SWITCH2</text>
<text x="43.6" y="39">SWITCH1</text>
<text x="46" y="47.9">LED_G</text>
<text x="46" y="45.3">LED_R</text>
<text x="46" y="50.4">LED_B</text>
<text x="16.5" y="54.4">File:</text>
<text x="21.7" y="54.4">HMI.kicad_sch</text>
<text x="49.2" y="61.8">RX</text>
<text x="49.5" y="64.4">TX</text>
<text x="33.3" y="69.4">BT_STATE/GPS_PPS</text>
<text x="46" y="72">BT_EN</text>
<text x="43.5" y="77.1">ADC_OUT</text>
<text x="44.6" y="82.1">~{ACC_CS}</text>
<text x="43" y="84.7">SPI_MISO</text>
<text x="43" y="87.2">SPI_MOSI</text>
<text x="44.1" y="89.8">SPI_CLK</text>
<text x="43" y="94.8">ACC_INT1</text>
<text x="16.5" y="101.4">File:</text>
<text x="21.7" y="101.4">Sensors.kicad_sch</text>
<text x="43" y="97.4">ACC_INT2</text>
<text x="38.2" y="108.8">LED_NEOPIXEL</text>
<text x="39.3" y="113.9">~{SHIFTREG_CS}</text>
<text x="43" y="119">SPI_MISO</text>
<text x="44.1" y="116.4">SPI_CLK</text>
<text x="43" y="121.5">SPI_MOSI</text>
<text x="16.5" y="130.6">File:</text>
<text x="21.7" y="130.6">Actuators.kicad_sch</text>
<text x="40.5" y="126.6">SERVO_PWM</text>
<text x="225.7" y="139.9" transform="rotate(-90 225.7 139.9)">SDA</text>
<text x="228.2" y="139.8" transform="rotate(-90 228.2 139.8)">SCL</text>
<text x="261.2" y="139.9" transform="rotate(-90 261.2 139.9)">SDA</text>
<text x="263.8" y="139.8" transform="rotate(-90 263.8 139.8)">SCL</text>
<text x="102.5" y="191.9" transform="rotate(-90 102.5 191.9)">SDA</text>
<text x="113.9" y="191.9" transform="rotate(-90 113.9 191.9)">SCL</text>
</g>
<g font-size="1.8">
<text x="71.2" y="22.5">SCL</text>
<text x="67.3" y="28.9">ENC_SW</text>
<text x="71.2" y="25.1">SDA</text>
<text x="68.7" y="33.9">ENC_B</text>
<text x="68.9" y="31.4">ENC_A</text>
<text x="203.4" y="33.9">ENC_B</text>
<text x="264.2" y="33.9">SCL</text>
<text x="66.7" y="40.3">SWITCH2</text>
<text x="66.7" y="37.8">SWITCH1</text>
<text x="198.3" y="39">~{EEPROM_CS}</text>
<text x="203.5" y="36.5">ENC_A</text>
<text x="264.1" y="36.5">SDA</text>
<text x="69" y="44.1">LED_R</text>
<text x="69" y="46.6">LED_G</text>
<text x="195.9" y="46.6">LED_NEOPIXEL</text>
<text x="259" y="46.6">SPI_MISO</text>
<text x="260.1" y="44.1">SPI_CLK</text>
<text x="69" y="49.2">LED_B</text>
<text x="259" y="49.2">SPI_MOSI</text>
<text x="260.6" y="51.7">~{ACC_CS}</text>
<text x="259.6" y="56.8">SWITCH2</text>
<text x="262" y="54.3">LED_B</text>
<text x="72.2" y="63.2">RX</text>
<text x="72.5" y="60.6">TX</text>
<text x="56.3" y="68.2">BT_STATE/GPS_PPS</text>
<text x="69" y="70.8">BT_EN</text>
<text x="66.5" y="75.9">ADC_OUT</text>
<text x="66.1" y="83.5">SPI_MISO</text>
<text x="67.7" y="80.9">~{ACC_CS}</text>
<text x="142.2" y="78.4">ADC_OUT</text>
<text x="142.2" y="80.9">BT_STATE/GPS_PPS</text>
<text x="142.2" y="83.5">BT_EN</text>
<text x="255.4" y="78.4">~{SHIFTREG_CS}</text>
<text x="262.1" y="80.9">LED_G</text>
<text x="262.1" y="83.5">LED_R</text>
<text x="66.1" y="86">SPI_MOSI</text>
<text x="67.1" y="88.6">SPI_CLK</text>
<text x="142.2" y="86">SWITCH1</text>
<text x="142.2" y="88.6">ACC_INT1</text>
<text x="256.5" y="86">WRITE_PROT</text>
<text x="256.6" y="88.6">SERVO_PWM</text>
<text x="66" y="93.6">ACC_INT1</text>
<text x="142.2" y="91.1">ACC_INT2</text>
<text x="209.5" y="93.6">ENC_SW</text>
<text x="254.3" y="91.1">LED_NEOPIXEL</text>
<text x="265.6" y="93.6">TX</text>
<text x="66" y="96.2">ACC_INT2</text>
<text x="209.5" y="96.2">~{HOLD}</text>
<text x="265.3" y="96.2">RX</text>
<text x="61.2" y="107.6">LED_NEOPIXEL</text>
<text x="62.4" y="112.7">~{SHIFTREG_CS}</text>
<text x="66.1" y="117.8">SPI_MISO</text>
<text x="67.1" y="115.2">SPI_CLK</text>
<text x="63.5" y="125.4">SERVO_PWM</text>
<text x="66.1" y="120.3">SPI_MOSI</text>
<text x="172.4" y="142.2" transform="rotate(-90 172.4 142.2)">~{SHIFTREG_CS}</text>
<text x="174.9" y="142.2" transform="rotate(-90 174.9 142.2)">~{ACC_CS}</text>
<text x="177.5" y="142.2" transform="rotate(-90 177.5 142.2)">~{EEPROM_CS}</text>
<text x="195.2" y="142.2" transform="rotate(-90 195.2 142.2)">SPI_MOSI</text>
<text x="197.8" y="142.2" transform="rotate(-90 197.8 142.2)">SPI_CLK</text>
<text x="200.3" y="142.2" transform="rotate(-90 200.3 142.2)">SPI_MISO</text>
<text x="34.3" y="166">SPI_MOSI</text>
<text x="34.3" y="171.1">~{EEPROM_CS}</text>
<text x="34.3" y="173.6">WRITE_PROT</text>
<text x="34.3" y="168.6">SPI_CLK</text>
<text x="80" y="171.1">SPI_MISO</text>
<text x="34.3" y="176.2">~{HOLD}</text>
</g>
<g font-size="1.8" fill="#0000c2">
<text x="140.7" y="29.3">Hat</text>
<text x="145" y="29.3">pinout</text>
<text x="158.4" y="114.4">SPI</text>
<text x="162.7" y="114.4">debug</text>
<text x="169.5" y="114.4">header</text>
<text x="214.3" y="114.4">I2C</text>
<text x="218.6" y="114.4">debug</text>
<text x="225.4" y="114.4">header</text>
<text x="247.3" y="114.4">I2C</text>
<text x="251.6" y="114.4">breakout</text>
<text x="261" y="114.4">header</text>
<text x="14.9" y="150">EEPROM</text>
<text x="129.2" y="158.9">Voltage</text>
<text x="137.4" y="158.9">indicator</text>
<text x="147" y="158.9">leds</text>
<text x="94.9" y="164">I2C</text>
<text x="99.2" y="164">pullups</text>
</g>
<text font-size="1.8" fill="#f00" x="47.9" y="57.3">UART switched!!!</text>
</svg>
